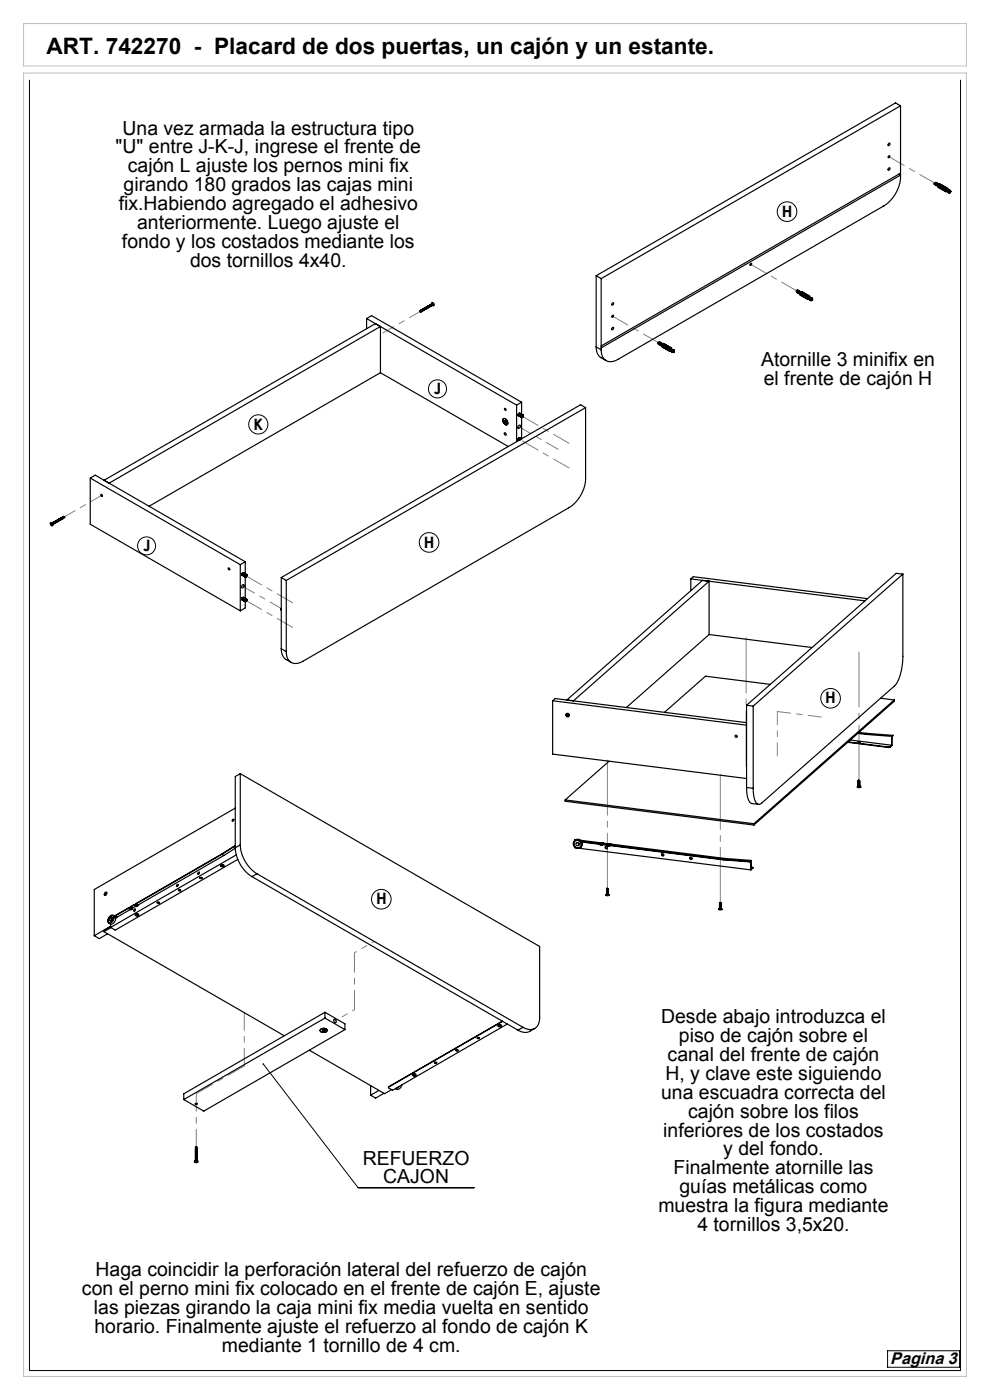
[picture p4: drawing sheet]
<svg xmlns="http://www.w3.org/2000/svg" width="210mm" height="297mm" viewBox="0 0 210 297" stroke-linecap="round" stroke-linejoin="round" font-family="sans-serif">
<g fill="none" stroke="#000" stroke-width=".21">
<path d="M6.2 17v273.7h197.6v-273.7M55.9 225.7l20 26.2h24.7M188.3 286.6h15.2v3.5h-15.2z"/>
<circle cx="166.9" cy="44.9" r="2.08"/>
<circle cx="54.8" cy="90" r="2.04"/>
<circle cx="92.8" cy="82.5" r="1.92"/>
<circle cx="31.1" cy="115.8" r="1.9"/>
<circle cx="91" cy="115.1" r="2.08"/>
<circle cx="176.2" cy="148.1" r="2.08"/>
<circle cx="80.9" cy="190.8" r="2.08"/>
</g>
<path d="M5 15.5h200v276.5h-200zM5 5h200v9h-200z" fill="none" stroke="#c0c0c0" stroke-width=".21"/>
<path d="M198.3 38.9l-9.7-5.7M130 67.1l9.7 5.6M169 61.7l-9.7-5.6M51.8 226.1v-11.3M41.6 243.3v-11.3" fill="none" stroke="#808080" stroke-width=".21" stroke-dasharray="15.2 1.3 1.3 1.3" stroke-dashoffset="11.5"/>
<path d="M89.1 66.1l-7.9 4.5M13.6 109.7l7.9-4.6" fill="none" stroke="#808080" stroke-width=".21" stroke-dasharray="15.2 1.3 1.3 1.3" stroke-dashoffset="12.6"/>
<path d="M110.8 88.3l9.9 5.7M120.7 99.3l-9.9-5.7M52.2 127.4l9.9 5.7M62.1 127.9l-9.9-5.7" fill="none" stroke="#808080" stroke-width=".21" stroke-dasharray="15.2 1.3 1.3 1.3" stroke-dashoffset="11.4"/>
<path d="M110.1 90.5l8.3 4.8M51.5 124.4l8.3 4.8M164.9 150.9v9.5M174.2 152.1l-9.3-1.2" fill="none" stroke="#808080" stroke-width=".21" stroke-dasharray="15.2 1.3 1.3 1.3" stroke-dashoffset="12.4"/>
<path d="M158.3 162.5v-27.2M182.2 165.5v-27.2M128.8 188.5v-27.3M152.8 191.5v-27.3" fill="none" stroke="#808080" stroke-width=".21" stroke-dasharray="15.2 1.3 1.3 1.3" stroke-dashoffset="3.5"/>
<path d="M41.6 232l10.2-5.9" fill="none" stroke="#808080" stroke-width=".21" stroke-dasharray="15.2 1.3 1.3 1.3" stroke-dashoffset="11.3"/>
<path d="M71 216.6l4.2-2.4M75.2 202.1l4.1-2.4" fill="none" stroke="#808080" stroke-width=".21" stroke-dasharray="15.2 1.3 1.3 1.3" stroke-dashoffset="14.8"/>
<path d="M75.2 214.2v-12.1" fill="none" stroke="#808080" stroke-width=".21" stroke-dasharray="15.2 1.3 1.3 1.3" stroke-dashoffset="11.1"/>
<path d="M55.7 225.6a.17 .17 0 0 1 .3 .1 .17 .17 0 0 1-.2 .2 .17 .17 0 0 1-.1-.3l.2 .1z" fill="#000"/>
<g fill="none" stroke="#000" stroke-width=".25">
<path d="M188.5 33.1l.1-.1a.21 .21 0 0 1 .1 .3 .21 .21 0 0 1-.3 0zM188.5 30.4h.1a.23 .23 0 0 1 .1 .3 .23 .23 0 0 1-.3 .1zM188.5 35.6h.1a.23 .23 0 0 1 .1 .3 .23 .23 0 0 1-.3 .1zM190.6 37l.4 .2M191 37.2l-63.4 36.6M191 37.2v-.4l-63.4 36.6M191 22.4v15.2a7.8 7.8 0 0 1-3.5 6.1l-56.4 32.6a2.15 2.15 0 0 1-2.5 .2 2.15 2.15 0 0 1-1.1-2.3M191 22.4l-63.5 36.7M191 22.4l-1-.6-63.5 36.7M198.2 39l.1 .2M198.2 39h.1M198.3 39v.1"/>
<path d="M198.3 39h-.1M198.3 39.1h.1M198.5 38.7h-.2l-.1 .3M198.5 39.2h.1M198.5 39.2l-.1-.3 .3-.2a.28 .28 0 0 0-.3 .3 .28 .28 0 0 0 .1 .3M198.8 39.4a.26 .26 0 0 1-.3-.3 .26 .26 0 0 1 .3-.3l-.2 .4 .3 .2M199 39a.22 .22 0 0 0-.2 0 .22 .22 0 0 0 0 .3l.1-.3 .2 .1M199.2 39.5l.1 .2M199.3 39.7l-.1-.2 1.2 .7v.3M199.3 39.7l1.1 .7M199.5 39.2l-.2 .1 1.2 .7 .3-.2M199.5 39.2l-.2 .1"/>
<path d="M199.5 39.2l1.1 .7M201 40l-1.6-1-.4 .2v.5l1.6 1M201 40l-.4 .2v.5M201 40l.1 .3v-.1a.26 .26 0 0 0-.4 .1 .26 .26 0 0 0 .1 .3h.1M126.5 58.5l1 .6M126.5 58.5v15.1M127.5 59.1v15.1M159.2 55.9h.1a.21 .21 0 0 1 .1 .3 .21 .21 0 0 1-.3 0zM201 40.6l-.4 .1M201.2 40.9h.1M201.2 40.4l-.3-.2-.1 .1v.2l.3 .1M201.4 40.7l.1 .1"/>
<path d="M201.5 40.3l-.4 .2 .1 .4M201.5 40.3l.1 .1M201.5 40.6h.2l-.2 .3zM201.5 40.8h.1M201.5 40.7l-.1 .1h.1M201.5 40.6v.1M201.5 40.7h.1M201.5 40.7v-.1v.1M201.5 40.7v.1M201.6 40.6v.1M201.6 40.4v.4l-.3 .1M201.6 40.4l-.3 .2v.3"/>
<path d="M201.6 40.7h-.1M77.8 67.6v2.1M77.8 67.6l31.8 18.3M77.8 67.6l1-.6 31.8 18.3M80.7 79.1l27.1 15.6M80.7 69.3l-57.6 33.2M80.7 69.3v9.8M80.7 79.1l-49.1 28.3M80.7 69.3l-1.1-.6-57.5 33.2M89.2 65.8l.2 .1 .1 .2-.4-.1zM89.2 66.1v.1M89.2 66.1h.1"/>
<path d="M89.3 66.1h-.1M89.3 66.1h.1M89.3 66.1l-.1 .1M89.3 65.8l.2 .2M89.4 66.1h-.1M89.4 65.8l.2 .2-.1-.2h-.2M89.5 65.8l.1 .1M89.5 65.7l.2 .3-.1-.3h-.2M89.6 65.7l.1 .1M89.6 65.9h.1M89.7 65.6l.2 .3-.2-.3-.2 .1M89.8 65.6l.1 .2"/>
<path d="M89.8 65.6l.2 .2-.1-.3-.2 .1M89.9 65.5l.1 .2M90 65.5l.2 .2-.1-.2h-.3M90 65.4l.2 .2M90.1 65.4l.2 .2-.1-.3-.2 .1M90.2 65.4l.1 .1M90.2 65.3l.2 .3-.1-.3h-.2M90.3 65.3l.1 .1M90.4 65.2l.2 .3-.1-.3h-.2M90.5 65.2l.1 .2M90.5 65.2l.2 .2-.1-.3-.2 .1M90.6 65.1l.1 .2"/>
<path d="M90.7 65.1l.1 .2v-.3l-.3 .1M90.7 65l.2 .2M90.8 65l.2 .2-.1-.3-.2 .1M90.9 65l.1 .1M90.9 65.2h.1M91 64.9l.1 .2-.1-.2h-.2M91 64.9l.2 .1M91.1 64.8l.2 .2-.1-.2h-.2M91.2 64.8l.1 .1M91.2 64.7l.2 .3-.1-.3-.2 .1M91.3 64.7l.1 .2M91.4 64.7l.2 .2-.1-.3-.3 .1"/>
<path d="M91.5 64.6l.1 .2M91.5 64.6l.2 .2-.1-.2h-.2M91.6 64.5l.1 .2M91.7 64.8l.1-.2-.1-.2-.1 .1v-.1a.35 .35 0 0 1 .5-.1 .35 .35 0 0 1-.1 .6l-.3-.1M91.7 64.7h.1M126.5 73.6a2.45 2.45 0 0 0 1 2.3l1.1 .6M126.5 73.6l1 .6M129.9 64.3l.1-.1a.23 .23 0 0 1 .1 .4 .23 .23 0 0 1-.3 0zM129.9 66.9h.1a.21 .21 0 0 1 .1 .3 .21 .21 0 0 1-.3 0zM129.9 69.5l.1-.1a.23 .23 0 0 1 .1 .4 .23 .23 0 0 1-.3 0zM139.5 72.9l.2 .1M139.6 72.8h.1"/>
<path d="M139.6 72.8l-.1 .1M139.6 72.8l.1 .1M139.9 72.6h-.2l-.1 .2M139.9 73h.1M140 72.7v-.1a.28 .28 0 0 0-.3 .2 .28 .28 0 0 0 .2 .3M140 72.7l-.2 .1 .1 .2M140 73.1v-.2l.2-.2a.26 .26 0 0 0-.3 .2 .26 .26 0 0 0 .3 .3M140 73.1l.1 .1M140.1 73.2l.2 .1M140.4 72.9v-.1a.22 .22 0 0 0-.3 .1 .22 .22 0 0 0 .1 .2l.1-.2h.2M140.6 73.3l1.2 .7v.4l-1.2-.7zM140.6 73.4v.2"/>
<path d="M140.6 73.6l1.1 .6M140.6 73.6v.1M140.7 73.1l.3-.1 1.2 .7-.3 .1zM140.9 73.1l-.2 .1M140.9 73.1l1.1 .6M141 73l-.1 .1M142.4 73.8l-1.6-.9-.4 .2-.1 .4 1.7 1M142.4 73.8l-.4 .2v.5M142.4 73.8l.1 .3v-.1a.26 .26 0 0 0-.4 .1 .26 .26 0 0 0 .1 .4l.1-.1-.3 .1M142.6 74.2l-.3-.1h-.1v.2l.3 .2M142.8 74.6h.1M142.8 74.2l-.3 .1v.4"/>
<path d="M142.8 74.2h-.1a.3 .3 0 0 0-.2 .3 .3 .3 0 0 0 .2 .3M142.8 74.2l.2 .1M142.8 74.4l.2 .1-.2 .2zM142.9 74.5l-.1 .1M142.9 74.6v.1M142.9 74.4v.1M142.9 74.5h.1M142.9 74.5v.1M142.9 74.7h.1M143 74.5h.1M143 74.3v.3l-.3 .2M143 74.3l-.3 .2v.3"/>
<path d="M143 74.5l-.1 .1M169.1 61.5l-.2 .2 .1 .2M169.2 62l-.1-.2 .2-.2a.28 .28 0 0 0-.3 .2 .28 .28 0 0 0 .2 .3M169.3 62.1h.1M169.5 61.8v-.1a.28 .28 0 0 0-.3 .2 .28 .28 0 0 0 .1 .3M169.5 61.8l-.2 .1v.2M169.7 61.9v-.1a.26 .26 0 0 0-.4 .2 .26 .26 0 0 0 .3 .3l-.2-.2 .1-.2h.3M169.9 62.4v.2M169.9 62.6v-.3l1.2 .7v.4M169.9 62.6l1.1 .6M170 62.1l.3-.1 1.2 .7-.3 .1zM170.2 62.1l-.2 .1"/>
<path d="M170.2 62.1l1.1 .6M170.3 62l-.1 .1M171.6 63.4l-.3 .1M171.7 62.8l.1 .3M171.7 62.8l-1.6-.9-.4 .2v.4l1.6 1M171.7 62.8l-.4 .2v.5M171.8 63.1a.2 .2 0 0 0-.3-.1 .2 .2 0 0 0-.1 .2 .2 .2 0 0 0 .2 .2M171.8 63.7l.2 .1M171.9 63.2l-.3-.1h-.1v.2l.3 .2M172.1 63.6h.1M172.1 63.2l-.3 .1v.4M172.1 63.2l-.2 .1-.1 .4"/>
<path d="M172.1 63.2l.2 .1M172.2 63.5l-.1 .2 .1-.1M172.2 63.6v.1M172.2 63.5h.1M172.2 63.5v.1M172.2 63.7h.1M172.2 63.8h-.2M172.2 63.5v-.1v.1M172.3 63.5h.1M172.3 63.3l.1 .2-.2 .3M172.3 63.3l-.3 .1v.4M172.3 63.5l-.1 .1"/>
<path d="M106.7 88.9a.8 .8 0 0 1 .9 .3 .8 .8 0 0 1-.1 .9 .93 .93 0 0 1-.8-1.2zM106.8 88.8a.8 .8 0 0 1 .8 .4 .8 .8 0 0 1-.1 .9 .94 .94 0 0 1-.7-1.3zM107 89.4l.1 .1M107 91.8h.1a.28 .28 0 0 1 .3 .2 .28 .28 0 0 1-.2 .3l-.2-.3zM107.1 86.6a.22 .22 0 0 1 .2 .2 .22 .22 0 0 1-.1 .2zM107.1 89.4h.1M107.1 89.3v.1M107.1 89.4h-.1M107.1 89.4l-.1-.1v.1M107.1 89.4v-.2l.3 .4-.2-.1M107.1 89.5v.2M107.2 89.6h.1"/>
<path d="M107.2 89.2l-.1 .2M107.2 89.4v.2M107.2 89.4l-.1 .1M107.2 89.6l-.1 .1M107.2 89.5v.2h-.1M107.2 89.5h.2M107.5 89.5l.2 .2-.2 .1zM107.5 89.5v.3M109.6 85.9v7.8M109.9 93.2l.2 .2M109.9 88.1l.7 .4M109.9 88l.7 .4"/>
<path d="M109.9 93.3l.2 .1h-.1M109.9 88.1l.7 .5M109.9 93.2l.3 .2M109.9 87.9l.7 .5M109.9 87.9l.7 .4M110 93.1l.3 .2M110 93l.4 .2M110 90.3a.22 .22 0 0 1 .3-.1 .22 .22 0 0 1 .1 .3 .28 .28 0 0 1-.2 .4 .28 .28 0 0 1-.4-.2zM110 87.8l.7 .3M110 93l.5 .2M110 87.7l.7 .4M110.1 92.9l.4 .2"/>
<path d="M110.1 87.7l.7 .4M110.2 87.7l.8 .4M110.2 92.9l.4 .2-.4-.2M110.3 93.3l-.4-.2 .3 .2M110.3 92.9l-.3 .2v.3M110.3 87.7l-.3 .2v.3M110.6 88.4h.1M110.6 88.4v.1M110.6 88.5h.1M110.6 88.3v.1M110.6 88.3h.1M110.6 88.2v.1"/>
<path d="M110.6 88.5v.1M110.6 85.3l-1 .6M110.6 85.3v2.6M110.6 88.6v4.5M110.7 88.2l-.1 .1M110.7 88.6h.1M110.7 88.2h.1M110.7 88.2l-.7-.4 .6 .5M110.7 88.1h.1M110.7 88.1v.1M110.8 88.1h.1M110.8 88.6h-.1"/>
<path d="M110.8 88.1h-.1M110.8 88.5h.1M110.8 88.2h.2l-.2 .3zM110.8 88.5v.1M110.8 88v.1M110.9 88.1h.1M110.9 88.5h.1M110.9 88.4h.1M111 88.1h.1M111 88.3h.1M111 88.1h-.1M111 88.1v.1"/>
<path d="M111 88.2h.1M124.2 86.5v15.1a7.8 7.8 0 0 1-3.5 6.1l-56.4 32.6a2.15 2.15 0 0 1-2.5 .2 2.15 2.15 0 0 1-1.1-2.3M124.2 86.5l-1-.6-63.5 36.6M124.2 86.5l-63.5 36.6M10.7 110.9a.37 .37 0 0 1 .4 .2 .37 .37 0 0 1-.1 .5l-.3-.3zM10.8 111.2l.3 .2-.1-.2M10.8 111.2h.1M10.8 111.1h.1M10.8 111.1v.1M10.9 111.2v.2M10.9 110.9l.3 .3M11 111.4h-.1"/>
<path d="M11 111.1l-.1-.1v.4M11 111.2h-.1M11 110.9l.3 .2-.1 .1M11.2 111.1v.1M11.2 111l.1 .1M11.2 111.2h.1M11.2 111.2v.2M11.3 110.9l.1 .3-.1-.3h-.2M11.3 110.9l.2 .1M11.4 110.8l.2 .3-.1-.3h-.2M11.5 110.8l.1 .1M11.5 110.7l.2 .3-.1-.3-.2 .1"/>
<path d="M11.6 110.7l.1 .2M11.7 110.7l.2 .2-.1-.3-.2 .1M11.8 110.6l.1 .2M11.8 110.6l.2 .2-.1-.3-.2 .1M11.9 110.5l.1 .2M12 110.5l.2 .2-.2-.2h-.2M12 110.5l.2 .1M12.1 110.4l.2 .2-.1-.2h-.2M12.2 110.4l.1 .1M12.3 110.3l.1 .3-.1-.3-.2 .1M12.3 110.3l.2 .2M12.4 110.3l.2 .2-.1-.3-.2 .1"/>
<path d="M12.5 110.2l.1 .2M12.5 110.2l.2 .2-.1-.2h-.2M12.6 110.1l.1 .2M12.7 110.1l.2 .2-.2-.3-.2 .1M12.7 110.1l.2 .1M12.8 110l.2 .3-.1-.3h-.2M12.9 110l.1 .1M13 109.9l.2 .3-.2-.3h-.2M13 109.9l.2 .2M13.1 109.8l.2 .3-.1-.3-.2 .1M13.2 109.8l.1 .2M13.2 109.8l.2 .2-.1-.3-.2 .1"/>
<path d="M13.3 109.7l.1 .2M13.4 109.7l.2 .2-.2-.3-.2 .1M13.4 109.6l.1-.1 .2 .3-.2-.1M13.7 109.8h-.1M19.1 101.4v9.8l31.9 18.4M19.1 101.4l31.9 18.4M19.1 101.4l1.1-.6 31.8 18.4M21.4 104.9h.1a.22 .22 0 0 1 .2 .1 .22 .22 0 0 1-.2 .3zM51 119.8v9.8M52 119.2l-1 .6M52 119.2v2.5M48.4 120.5h.1a.22 .22 0 0 1 .2 .1 .22 .22 0 0 1-.1 .3z"/>
<path d="M51.3 127.1l.7 .4M51.3 121.9l.7 .4M51.3 127.2l.7 .4M51.3 121.8l.7 .4M51.3 127l.7 .4M51.3 122l.7 .4M51.3 121.7l.7 .5M51.3 126.9l.7 .4M51.4 126.9l.6 .4M51.4 121.6l.7 .4M51.4 126.9l.7 .3M51.4 126.8l.7 .4"/>
<path d="M51.4 124.1a.22 .22 0 0 1 .4 0 .22 .22 0 0 1-.1 .3 .26 .26 0 0 1-.2 .3 .26 .26 0 0 1-.3-.2zM51.5 126.8l.7 .4M51.5 121.6l.7 .3M51.5 121.5l.7 .4M51.5 126.7l.7 .4M51.5 121.5l.8 .4M51.6 126.7l.8 .5M51.7 126.7l-.4 .2 .1 .4M51.7 121.5l-.4 .2 .1 .3M52 127.5h.1M52 127.4h.1M52 122.3h.1"/>
<path d="M52 122.2v.1M52 122.2h.1M52 127.5v.1M52 122.1v.1M52 127.6h.1M52 122.4h.1M52 127.6l.1 .1M52 122.1h.1M52 122.4v4.6M52 127.6v1.4l-1 .6M52 127.3h.1M52 122.1l-.7-.4 .7 .4"/>
<path d="M52.1 122l-.1 .1M52.1 122.4h-.1M52.1 127.6h.1M52.1 122.4h.1M52.1 122h.1M52.1 127.2l-.1 .1M52.1 127.2h.1M52.1 121.9v.1M52.1 127.3h.3l-.3 .3zM52.1 122l.3 .1-.3 .3zM52.2 127.6h-.1M52.2 127.2h-.1"/>
<path d="M52.2 122.4h-.1M52.2 121.9h-.1M52.2 127.1v.1M52.2 122.4h.1M52.2 127.1h.1M52.2 121.9h.1M52.2 127.6h.1M52.2 122.3v.1M52.2 122.3h.1M52.3 127.1h.1M52.3 121.9h.1M52.3 127.1h-.1"/>
<path d="M52.3 121.9h-.1M52.3 122.3h.1M52.3 121.9v.1M52.3 127.5h.1M52.3 127.1v.1M52.3 127.2h.1M52.3 122.2h.1M52.3 122h.1M52.4 127.4h-.1M52.4 121.9h-.1M52.4 122.2h-.1M52.4 127.2h.1"/>
<path d="M52.4 122h.1M52.4 127.2v.1M52.4 122.1h.1M52.4 127.3h.1M59.7 129.1v.3v-.2M59.7 137.6a2.45 2.45 0 0 0 1 2.3l1.1 .6M59.7 122.5l1 .6M59.7 137.6l1 .6M59.7 122.5v15.1M60.7 123.1v15.1M146.5 122.8v2.5M146.5 122.8l37 4.7"/>
<path d="M146.5 122.8l.6-.5 36.9 4.7M150.4 134.6l21.9 2.8M150.4 123.3v11.3M150.4 134.6l-17.5 15.5M191.5 121.8v17.4a10 10 0 0 1-1.8 6.3l-28.2 24.9a.79 .79 0 0 1-.8 .2 .79 .79 0 0 1-.5-.7l-.3-1.1-.1-1.6M191.5 121.8l-1.4-.2-31.7 28M191.5 121.8l-31.7 28M117.2 148.7v11.3l41.2 5.2M117.2 148.7l41.2 5.1M117.2 148.7l.6-.5 40.6 5.1M120.2 151.6l.2 .1M120.2 148.5l28.8-25.4 1.4 .2-28.8 25.4z"/>
<path d="M120.4 151.7l.1-.2 .1 .3h-.1M120.4 151.7l-.2-.1 .2 .1M120.4 151.7v.2l.1-.1M120.4 151.6v.1M120.4 151.7h.1M120.6 151.7l-.1 .1M158.4 149.6l1.4 .2M158.4 149.6v17.5M159.8 149.8v17.4M163.4 145.2l-13.8-1.8-8.6 7.7M179.8 157.5l8.8 1.1M179.9 157.4l8.7 1.1"/>
<path d="M180.4 157l8.8 1.1M182 155.6l1.5 .2M182 157.4h.5zM182 157.5h.4M182.2 155.4l1.6 .2M183.5 155.8l5.7 .4M183.8 155.6l-.3 .2M183.8 155.6l5.6 .4M186.8 148.1l2.9 .4M188.6 158.5v.1M188.8 158.5v.1M188.8 158.5h-.2"/>
<path d="M188.8 158.6h-.2M189.2 158.1l-.4 .4M189.2 156.2v1.9M189.4 156l-.2 .2M189.4 156l-.2 .3v1.9l-.4 .4M189.7 148.5l-29.8 26.2M189.7 148.5v.3l-29.8 26.2M49.3 173.9l.2-.1a.21 .21 0 0 1 0 .3 .21 .21 0 0 1-.3 0zM49.9 179.8a7.8 7.8 0 0 0 3.5 6.2M49.9 179.4l-2.8 1.8-18.2 10.5-.3 .3M49.9 171.4l-29.9 17.3v9.8M49.9 179.4l-2.8 1.8"/>
<path d="M49.9 180l-2.4 1.5M51 164.1l63.5 36.7v15.1a2.16 2.16 0 0 1-1.1 2.3 2.16 2.16 0 0 1-2.5-.3M51 179.2a7.8 7.8 0 0 0 3.5 6.2M51 164.1v15.1M51 179.2l-1.1 .6M51 164.1l-1.1 .6v15.1M119.9 169.7v.3l40 5M119.9 169.7l40 5M121.9 178.1v.3a.96 .96 0 0 1 1.4 0 .96 .96 0 0 1-.2 1.4M121.9 179.7v.1l.2 .1M121.9 178.1l.2 .1M121.9 178.1h.3"/>
<path d="M121.9 178.4a.86 .86 0 0 0 .1 1.2 .86 .86 0 0 0 1.1 .1M122.3 178.8a.35 .35 0 0 1 .5 .1 .35 .35 0 0 1-.1 .5M122.9 180l36.4 4.5M123.2 178.3l30.5 3.8M123.5 178.6l3.7 .5M123.5 178.6l3.7 .4M123.7 178.4l-.2 .2M127.2 179.1h.1M127.2 179l.1 .1M127.2 179.1l.3 .3 .3-.2M127.3 179.1l.1 .1M127.5 178.9l-.3 .1"/>
<path d="M127.5 178.9l-.2 .2M127.5 178.9l.1 .1M127.6 179l.2 .1M127.6 179l-.2 .2M127.7 179.1l-.3 .1M127.7 179.1l1.1 .1M127.8 179.2h.1M127.8 179.2l-.1 .1M127.8 179.2l1 .1 .3 .3 .3-.2M127.9 178.9l-.2 .2M128.5 179.6a.26 .26 0 0 0 0 .3 .26 .26 0 0 0 .3 .1M128.8 179.2l.1 .1"/>
<path d="M128.9 179.3l.1 .1M129.1 179.1l-.3 .1M129.1 179.1l-.2 .2M129.1 179.1l.1 .1M129.2 179.2l.2 .1M129.2 179.2l-.2 .2M129.2 161.5l-9.3 8.2M129.3 179.3l-.3 .1M129.4 179.4l-.1 .1M129.4 179.3h-.1M129.4 179.3l.2-.2-.3 .2M129.4 179.4l24.1 3 5.6 .4"/>
<path d="M129.4 179.3l24.1 3M158.4 167.1v1.1a2.38 2.38 0 0 0 1.1 2.3l1.4 .1M158.4 167.1l1.4 .1M159.9 174.7v.3M182 166.7l-.2 .3 .4 .1 .4-.1-.2-.3M182 166h.1M182 166.2h.1M182 166.4h.1M182 166.5l.1 .1M182 165.8h.1M182.1 165.7h.1M182.1 165.9h.1"/>
<path d="M182.1 166.1h.1M182.1 166.3h.1M182.1 166.5h.1M182.1 165.6h.1M182.1 165.5v.2M182.1 165.8v.1M182.1 166v.1M182.1 166.2v.1M182.1 166.4v.1M182.1 166.6v.1M182.1 166.7h-.1M182.1 165.5h.2z"/>
<path d="M182.1 165.5v.1M182.3 165.6l.1 .1h-.3M182.3 165.8l.1 .1h-.3M182.3 166l.1 .1h-.3M182.3 166.2l.1 .1h-.3M182.3 166.3l.1 .2h-.3M182.3 166.5l.1 .2h-.4M182.3 165.6l-.2 .1M182.3 166l-.2 .1M182.3 166h-.2M182.3 166.7l.1 .1h-.3M182.3 165.8l-.2 .1"/>
<path d="M182.3 166.1l-.2 .2M182.3 166.3l-.2 .2M182.3 166.5l-.2 .2M182.3 166.7l-.2 .1M182.3 165.5v.1M182.3 166.1l-.2 .1M182.3 166.3l-.2 .1M182.3 166.5l-.2 .1M182.3 165.8h-.2M22 197.6l38.3 22.1M22.3 189.4a.22 .22 0 0 1 .3-.1 .22 .22 0 0 1 .1 .3 .28 .28 0 0 1-.2 .3 .28 .28 0 0 1-.4-.1zM22.3 189.5l.2-.1a.21 .21 0 0 1 0 .3 .21 .21 0 0 1-.3 0z"/>
<path d="M22.4 189.6h.1M22.4 189.6v-.2v.4v-.1M22.6 189.5h.1M22.6 189.5h-.2h.2M22.6 189.5l-.4 .2 .2-.1M22.8 198.1l-1.7 1-1.1-.6M23.3 194.4a.51 .51 0 0 1 .7-.2 .51 .51 0 0 1 .2 .7 .79 .79 0 0 1-.4 .8 .79 .79 0 0 1-.9-.1 1.28 1.28 0 0 1 .4-1.2zM23.3 194.4a.45 .45 0 0 1 .7-.1 .45 .45 0 0 1 .1 .7 .73 .73 0 0 1-1.1 .6 1.15 1.15 0 0 1 .3-1.2zM23.4 194.8l.2-.1a.29 .29 0 0 1 .1 .4 .29 .29 0 0 1-.4 .1zM23.5 196.6l-1.5 .8v.2M23.5 196.5l-3.5 2M23.5 196v.7"/>
<path d="M23.5 196.8l-1.5 .8M23.7 194.7a.36 .36 0 0 1 .1 .4 .36 .36 0 0 1-.4 .2M24 194.3a1.02 1.02 0 0 0-.9 1.4M24 194.2a.98 .98 0 0 1 .5 .9 .98 .98 0 0 1-.6 .9l-.4 .1-.4-.3M24.8 194.5l-.3 .2M27.2 192.7l.6 .3 .2-.2M27.2 192.7l-2.7 1.6M27.3 192.6l.1 .1M27.3 192.6l-2.8 1.7M27.4 192.7h.1M27.6 192.6l-.2 .2-.2-.1M27.6 192.6l.4 .2"/>
<path d="M27.7 192.9l-2.8 1.6-.4-.2M27.7 192.5l-.1 .1M27.7 192.5l.4 .2M27.7 192.5h.1M28.1 192.7l-.1 .1M28.4 192l.6 .3 .2-.2M28.4 192l-.7 .4M28.5 192.9l.1-.1a.21 .21 0 0 1 .1 .3 .21 .21 0 0 1-.3 .1zM28.5 191.9l.1 .1M28.5 191.9l-1.1 .8M28.6 192h.1M28.7 192.9l-.2 .4"/>
<path d="M28.7 194l.1-.1a.31 .31 0 0 1 .4-.1 .31 .31 0 0 1 .1 .5 .34 .34 0 0 1-.4 0 .34 .34 0 0 1-.2-.3zM28.8 191.9l-.2 .2-.2-.1M28.8 191.9l.4 .2M28.8 194a.22 .22 0 0 1 .3-.1 .22 .22 0 0 1 .1 .3h-.2zM28.9 192.2l-.8 .5M28.9 191.8l-.1 .1M28.9 191.8l.4 .2M28.9 191.7v.1M28.9 191.7l.4 .3M29 194h-.2l.5 .2-.3-.1M29 194.1l-.2 .1 .2-.1M29 194.1h.1"/>
<path d="M29.1 194h.2l-.3 .1M29.3 192l-.1 .1M29.3 192h.1M33.3 191.4h.5M33.3 191.4a.22 .22 0 0 1 .3-.1 .22 .22 0 0 1 .2 .3h-.3zM37.5 187.7l.2-.1a.21 .21 0 0 1 0 .3 .21 .21 0 0 1-.3 .1zM37.8 187.7l-.3 .4M37.9 188.8h.4M37.9 188.8a.22 .22 0 0 1 .2-.1 .22 .22 0 0 1 .2 .3h-.3zM42.1 185.1l.1-.1a.21 .21 0 0 1 .1 .3 .21 .21 0 0 1-.3 0zM42.3 185l-.3 .5M42.4 186.2h.5"/>
<path d="M42.4 186.2a.22 .22 0 0 1 .3-.1 .22 .22 0 0 1 .1 .3h-.4zM46.8 183.5h.1a.31 .31 0 0 1 .4-.1 .31 .31 0 0 1 .1 .4 .34 .34 0 0 1-.4 .1 .34 .34 0 0 1-.2-.4zM46.9 183.6a.22 .22 0 0 1 .3-.1 .22 .22 0 0 1 .1 .2l-.2 .1zM47.1 183.6h-.2l.4 .2M47.1 181.2l-18.2 10.5M47.1 181.2l.4 .3M47.1 183.7l.2 .1M47.1 183.6v.1M47.2 183.6h.2l-.5 .1h.2M47.5 181.5l-18.2 10.5M50.1 181.4l-26.6 15.3M50.4 182.3l-25.8 15-1.1-.6"/>
<path d="M53.4 186l56.5 32.5M54.5 185.4l56.4 32.5M54.5 185.4l-1.1 .6M128.7 189.7l-.2 .2 .4 .1 .3-.1-.2-.2M128.7 188.9h.1M128.7 189.1h.1M128.7 189.3h.1M128.7 189.5h.1M128.7 189.7h.1M128.7 188.7h.1M128.7 189h.1M128.7 189.2h.1"/>
<path d="M128.7 189.4h.1M128.7 188.5h.1M128.7 189.6h.1M128.7 188.5v.2M128.7 188.7v.1M128.7 188.9v.1M128.7 189.1v.1M128.7 189.3v.1M128.7 189.5v.1M128.8 188.8l-.1 .1M128.8 189h-.1M128.8 189.2h-.1"/>
<path d="M128.8 189.4h-.1M128.8 189.6h-.1M128.8 188.7h-.1M128.8 188.5h.1zM128.8 188.5l-.1 .1M128.9 188.5l.1 .2h-.3M128.9 188.7l.1 .2h-.3M128.9 188.9l.1 .1-.3 .1M128.9 189.1l.1 .1h-.3M128.9 189.3l.1 .1h-.3M128.9 189.5l.1 .1h-.3M128.9 189.1l-.1 .1"/>
<path d="M128.9 189.5l-.1 .1M128.9 189.1h-.1M128.9 189.5h-.1M128.9 188.5l-.1 .2M128.9 188.7l-.1 .1M128.9 188.9l-.1 .1M128.9 189.3l-.1 .1M128.9 189.6l-.1 .1M128.9 189.6l.1 .1h-.3M128.9 188.9h-.1M128.9 189.3h-.1M128.9 188.7h-.1"/>
<path d="M140.4 181.1a.26 .26 0 0 0 0 .4 .26 .26 0 0 0 .4 0M146.4 181.9a.26 .26 0 0 0 0 .3 .26 .26 0 0 0 .3 .1M152.6 192.7l-.2 .2 .4 .1 .4-.1-.2-.2M152.6 191.5l.1 .1M152.6 191.9l.1 .1M152.6 192.1l.1 .1M152.6 192.3l.1 .1M152.6 192.5l.1 .1M152.6 192.7h.1M152.6 191.5l.1 .2M152.7 191.7v.2M152.7 191.9h-.1"/>
<path d="M152.7 192.1h-.1M152.7 192.3h-.1M152.7 192.4h-.1M152.7 192.6h-.1M152.7 191.9h.1M152.7 192v.1M152.7 192.2v.1M152.7 192.4h.1M152.7 192.6h.1M152.7 191.7h.1M152.7 192.7h.2zM152.7 191.5h.2z"/>
<path d="M152.7 191.5h-.1M152.9 191.5v.2h-.2M152.9 191.7v.2h-.2M152.9 191.9v.2h-.2M152.9 192.1v.2h-.2M152.9 192.3v.1h-.2M152.9 192.5v.1h-.3M152.9 192.5l-.2 .1M152.9 192.5h-.2M152.9 191.5l-.2 .2M152.9 191.7l-.2 .2M152.9 191.9l-.2 .1"/>
<path d="M152.9 192.1l-.2 .1M152.9 192.3l-.2 .1M152.9 192.7h.1h-.4M152.9 192.1h-.2M152.9 192.3h-.2M152.9 191.7l-.2 .1M153.5 182.3l5.6 .5M153.7 182.1l-.2 .2M153.7 182.1l5.6 .4M159.1 182.8h.1M159.3 182.7l-.2 .1M159.3 182.5l-.2 .3"/>
<path d="M159.3 182.5v2M159.3 184l.4 .1M159.7 184.1l-.4 .3M159.7 184.1l-.4 .4M68 218.4l.3-.2a.68 .68 0 0 1 1 .5 .83 .83 0 0 1-1.4-.2zM68 218.4l.3-.2a.64 .64 0 0 1 1 .6l-.3 .2a.62 .62 0 0 1-.7 0 .62 .62 0 0 1-.3-.6zM68.5 218.5v.1M68.5 218.6v.1M68.5 218.7h.1M68.5 218.6l-.1-.1h.5l-.1 .1M68.5 218.6l-.1 .1h.1M68.6 218.7h-.1"/>
<path d="M68.6 218.7h.2M68.6 218.6l.2 .1M68.6 218.6l-.1 .1M68.6 218.6v.1M68.8 218.6l.1 .1h-.1M68.8 218.7h.1M68.8 218.4l.3-.1v.2zM68.8 218.5v.1M68.8 218.6v.1M68.9 218.3l.2 .2M68.9 214.8v1.2M68.9 216l-29.9 17.3"/>
<path d="M68.9 214.8l-29.9 17.2v1.3M68.9 216l4.3 2.4M68.9 214.8l4.3 2.4v1.2M70.8 216.3a.38 .38 0 0 1 .5 .2 .38 .38 0 0 1-.2 .4l-.3-.2zM73.2 218.4l-30 17.3-4.2-2.4M105.6 217.5l.1-.1a.31 .31 0 0 1 .5-.1 .31 .31 0 0 1 0 .5 .34 .34 0 0 1-.4 0 .34 .34 0 0 1-.2-.3zM105.7 217.6a.22 .22 0 0 1 .3-.2 .22 .22 0 0 1 .2 .3h-.3zM105.9 217.5h-.1l.4 .2-.2-.1M106 217.6h.1M106.1 217.5h.1l-.4 .2 .2-.1M106.5 216.6l-24.1 14v.2l.9 .5 24.3-14.1M106.6 216.7l-24.2 13.9"/>
<path d="M110.9 217.9l-1 .6M113.4 218.2l-1 .6a2.45 2.45 0 0 1-2.5-.3M41.4 234.1a.22 .22 0 0 1 .3-.1 .22 .22 0 0 1 .1 .3h-.3zM65.6 222.8l16 9.2 1.5-.8M78.6 230.3v2M80.4 231.3l-1.8 1M81.4 231.9l-1.7 1.1-1.1-.7M84.6 230.5l-.7 .4M85.3 230.1l-.1 .1a.91 .91 0 0 1-1.3 .7M87.5 227.9h.1a.31 .31 0 0 1 .5-.1 .31 .31 0 0 1 0 .5 .34 .34 0 0 1-.4 0 .34 .34 0 0 1-.2-.4zM87.6 228a.22 .22 0 0 1 .3-.1 .22 .22 0 0 1 .2 .3h-.3zM87.8 228.1l-.1-.1 .4 .1h-.2"/>
<path d="M87.8 228.1h-.1h.2M87.8 228v.1M87.9 228l-.1 .1M87.9 228v.1M87.9 228h.2h-.2M92.2 225.4h.4M92.2 225.4a.22 .22 0 0 1 .2-.1 .22 .22 0 0 1 .2 .2h-.4zM96.7 222.8h.5M96.7 222.8a.22 .22 0 0 1 .3-.1 .22 .22 0 0 1 .1 .2l-.3 .1zM101.2 220.2h.5M101.2 220.2a.22 .22 0 0 1 .3-.1 .22 .22 0 0 1 .1 .2h-.3zM41.3 246.3h.1a.31 .31 0 0 1 .4-.1 .31 .31 0 0 1 0 .4 .34 .34 0 0 1-.3 .1 .34 .34 0 0 1-.2-.4z"/>
<path d="M41.5 246.5v.1M41.5 243.6h.3l-.3-.1v.3M41.5 244.9h.3h-.3v.2M41.5 244.3l.3-.1h-.3v.2M41.5 244.4h.3h-.3v.2M41.5 245.6l.3-.1h-.3v.2M41.5 245.8l.3-.1h-.3v.2M41.5 243.5l.3-.1h-.2l-.1 .2M41.5 244l.3-.1h-.2l-.1 .2M41.5 244.8l.3-.1h-.2l-.1 .2M41.5 245.3l.3-.1h-.2l-.1 .2M41.5 245.4h.3l-.3-.1v.3"/>
<path d="M41.5 244.1h.3l-.3-.1v.2M41.5 245.1h.3l-.3-.1v.2M41.5 243.8l.3-.1h-.3v.2M41.5 245.9h.3l-.3-.1v.2M41.5 244.6h.3l-.3-.1v.2M41.5 246.2h.1M41.6 246.3h-.2l.4 .3M41.6 246.5l-.1 .1M41.6 246.5l.2 .1M41.6 246.4v.1M41.7 246.3h.1l-.3 .3M41.7 246.1h.1"/>
<path d="M41.7 243.5l-.2 .1M41.7 243.7h-.2M41.7 243.8l-.2 .1M41.7 244h-.2M41.7 244.2h-.2M41.7 244.3l-.2 .1M41.7 244.5h-.2M41.7 244.7h-.2M41.7 244.8l-.2 .1M41.7 245h-.2M41.7 245.2h-.2M41.7 245.3h-.2"/>
<path d="M41.7 245.5h-.2M41.7 245.6l-.2 .1M41.7 245.8h-.2M41.7 246h-.2M41.7 246.1l.1-.1h-.2l-.1 .2M41.7 243.4h-.2M41.8 246.2l-.4 .1M41.8 246.1l-.3 .1M41.8 246.1v.1M41.8 246.2l.1 .1M41.8 246.5v.1"/>
<circle cx="89.2" cy="66" r=".09"/>
<circle cx="172.3" cy="63.6" r=".18"/>
<circle cx="120.4" cy="151.7" r=".38"/>
<circle cx="120.4" cy="151.7" r=".24"/>
<circle cx="156.1" cy="156.2" r=".24"/>
<circle cx="122.5" cy="179.1" r=".33"/>
<circle cx="122.5" cy="179" r=".8"/>
<circle cx="122.5" cy="179" r=".89"/>
<circle cx="128.6" cy="179.8" r=".23"/>
<circle cx="140.6" cy="181.3" r=".23"/>
<circle cx="146.6" cy="182.1" r=".23"/>
</g>
<text font-size="4.8" x="9.9" y="11.5">ART. 742270 - Placard de dos puertas, un cajón y un estante.</text>
<g font-size="4.1">
<text x="26" y="28.5">Una vez armada la estructura tipo</text>
<text x="24.5" y="32.5">&quot;U&quot; entre J-K-J, ingrese el frente de</text>
<text x="26.2" y="40.5">girando 180 grados las cajas mini</text>
<text x="27.1" y="36.5">cajón L ajuste los pernos mini fix</text>
<text x="25.2" y="44.5">fix.Habiendo agregado el adhesivo</text>
<text x="25.9" y="52.5">fondo y los costados mediante los</text>
<text x="29.1" y="48.5">anteriormente. Luego ajuste el</text>
<text x="40.3" y="56.5">dos tornillos 4x40.</text>
<text x="161.4" y="77.7">Atornille 3 minifix en</text>
<text x="162" y="81.7">el frente de cajón H</text>
<text x="140.2" y="217.1">Desde abajo introduzca el</text>
<text x="144" y="221.1">piso de cajón sobre el</text>
<text x="141.6" y="225.1">canal del frente de cajón</text>
<text x="140.2" y="233.1">una escuadra correcta del</text>
<text x="141.2" y="229.1">H, y clave este siguiendo</text>
<text x="146" y="237.1">cajón sobre los filos</text>
<text x="140.7" y="241.1">inferiores de los costados</text>
<text x="153.4" y="245.1">y del fondo.</text>
<text x="76.9" y="247.1">REFUERZO</text>
<text x="81.3" y="251">CAJON</text>
<text x="142.9" y="249.1">Finalmente atornille las</text>
<text x="139.7" y="257.1">muestra la figura mediante</text>
<text x="144.1" y="253.1">guías metálicas como</text>
<text x="147.9" y="261.1">4 tornillos 3,5x20.</text>
<text x="17.4" y="274.7">con el perno mini fix colocado en el frente de cajón E, ajuste</text>
<text x="20.3" y="270.7">Haga coincidir la perforación lateral del refuerzo de cajón</text>
<text x="19.9" y="278.7">las piezas girando la caja mini fix media vuelta en sentido</text>
<text x="20" y="282.7">horario. Finalmente ajuste el refuerzo al fondo de cajón K</text>
<text x="47.1" y="286.7">mediante 1 tornillo de 4 cm.</text>
</g>
<text font-size="3.6" x="188.8" y="289.3">Pagina 3</text>
<g font-size="3.3">
<text x="165.9" y="46">H</text>
<text x="92.1" y="83.6">J</text>
<text x="53.8" y="91.2">K</text>
<text x="30.3" y="116.9">J</text>
<text x="89.9" y="116.2">H</text>
<text x="175.1" y="149.2">H</text>
<text x="79.8" y="191.9">H</text>
</g>
</svg>
